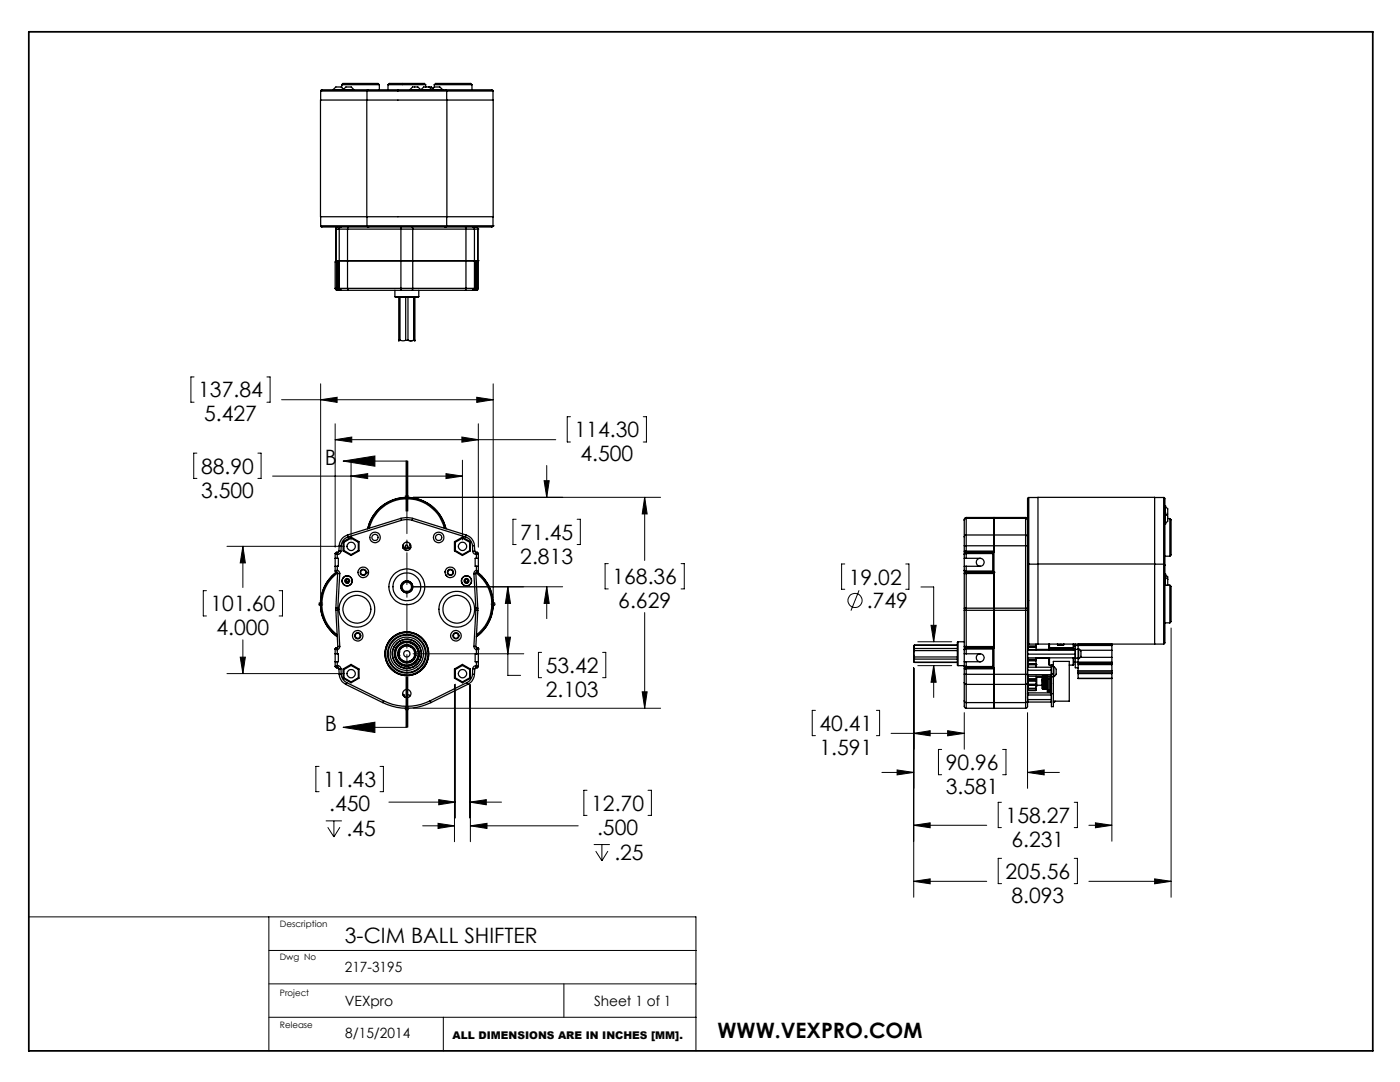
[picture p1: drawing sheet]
<svg xmlns="http://www.w3.org/2000/svg" width="279mm" height="216mm" viewBox="0 0 279 216" stroke-linecap="round" stroke-linejoin="round" font-family="sans-serif">
<g fill="none" stroke="#000" stroke-width=".2">
<path d="M38.7 75.2h-.6v5.1h.6M53.3 75.2h.6v5.1h-.6M56.2 79.8h42.2M64 79.8l3.3-.5v1zM64 76.6v42.7M95.1 79.3l3.3 .5-3.3 .5zM98.4 76.6v42.7M39.3 90.4h-.6v5.1h.6M51.5 90.4h.6v5.1h-.6M54.4 95h37.9M66.9 87.7l3.3-.5v1zM66.9 84.6v24.6"/>
<path d="M66.9 87.7h44M68.5 92h12.7M68.5 92l6.3-1v2zM70.1 95l3.3-.5v1zM70.1 91.8v15.9M80.7 99.2h1M80.8 98.9l.8 .7M81 92v10M81.2 98.7v1M81.2 92v10M81.4 92v10M81.6 98.9l-.8 .7"/>
<path d="M82.4 99.2h49.4M89 94.5l3.3 .5-3.3 .5zM92.2 87.2l3.3 .5-3.3 .5zM92.3 91.8v15.9M95.5 84.6v24.6M108.6 95.9h1l-.5 3.3zM109.1 92.9v6.3M113.8 83.1h-.6v5.1h.6M128.4 83.1h.6v5.1h-.6M128.7 99.2l.5 3.4h-1zM128.7 99.2v12.6M41.2 117.9h-.6v5h.6"/>
<path d="M45.3 109h23.5M48.5 109v8.2M48.5 109l.5 3.3h-1.1zM55.7 117.9h.7v5h-.7M101.4 117.1l.5 3.3h-1zM101.4 117.1v17.7h2.5M103 103.6h-.6v5.1h.6M109.1 117.1l.5 3.3h-1zM109.1 117.1v6.3M112.3 117.1h-29.9M115.2 103.6h.6v5.1h-.6M121.4 112.5h-.6v5h.6"/>
<path d="M135.9 112.5h.7v5h-.7M168.6 112.5h-.6v5.1h.6M171.5 117.8l-1.7 4M180.8 112.5h.6v5.1h-.6M183.8 117.1h2.5v11M45.3 134.4h23.5M47.9 131.1h1.1l-.5 3.3zM48.5 127.7v6.7M63.5 120.5h1M63.6 120.2l.7 .7M64 120v1M64.3 120.2l-.7 .7"/>
<path d="M81 135.1v10M81.2 135.1v10M81.4 135.1v10zM82.4 130.5h22.1M90.7 136.6v31.4M90.9 136.5v26.7M93.7 136.5v26.7M93.9 136.6v31.4M97.9 120.5h1.1M98.1 120.2l.7 .7M98.4 120v1M98.8 120.2l-.7 .7"/>
<path d="M100.9 127.1h1l-.5 3.4zM108.1 130.2h-.6v5h.6M120.3 130.2h.6v5h-.6M128.2 138h1l-.5 3.3zM128.7 122.2v19.1M182.4 133.3v45.7M183.2 128.1h6.7M183.2 132.8h6.7M185.8 124.8h1l-.5 3.3zM186.3 132.8l.5 3.3h-1zM186.3 132.8v6.4M221.9 135.1v32.8"/>
<path d="M233.7 125.3v53.7M63.7 152.9h-.7v5.1h.7M68.5 145.1h12.7M68.5 145.1l6.3-1v2.1zM75.8 152.9h.7v5.1h-.7M80.7 141.3h1M80.8 141l.8 .7M81.2 140.8v1M81.6 141l-.8 .7M82.4 141.3h49.4M87.6 159.6l3.3 .5-3.3 .5zM117.2 157.7h-.7v5h.7"/>
<path d="M129.3 157.7h.7v5h-.7M162.7 141.7h-.6v5.1h.6M174.9 141.7h.6v5.1h-.6M176 154.1h6.4M177.8 146.3h14.6M179 153.6l3.4 .5-3.4 .5zM182.4 146.3l3.2-.5v1zM187.9 149.5h-.6v5.1h.6M189.1 145.8l3.3 .5-3.3 .5zM192.4 142.2v7.3M200.1 149.5h.7v5.1h-.7M205.1 142.2v15.1"/>
<path d="M205.1 154.1h6.3M205.1 154.1l3.3-.5v1zM65 163.8h3.2M65.4 165.1l1.2 1.9M66.6 163.8v3.2M67.8 165.1l-1.2 1.9M77.6 160.1h13.3M84.3 164.8h6.4M87.4 164.3l3.3 .5-3.3 .5zM93.7 160.1h6.4M93.7 160.1l3.3-.5v1zM93.9 164.8l3.3-.5v1z"/>
<path d="M93.9 164.8h21.5M118.5 168.5h3.2M118.9 169.8l1.2 2M120.1 168.5v3.3M121.3 169.8l-1.2 2M182.4 164.7l3.2-.5v1zM182.4 175.9l3.2-.5v1zM182.4 164.7h14.5M182.4 175.9h14.5M199.8 160.1h-.6v5h.6M199.9 171.3h-.7v5h.7M214.4 160.1h.6v5h-.6"/>
<path d="M214.4 171.3h.6v5h-.6M217.3 164.7h4.6M217.3 175.9h16.4M218.6 164.2l3.3 .5-3.3 .5zM230.4 175.4l3.3 .5-3.3 .5zM5.8 183h133.1v26.7M53.7 196.3h85.2M53.7 189.7h85.2M53.7 183v26.7M112.5 196.3v6.7M53.7 203h85.2M88.5 203v6.7"/>
<circle cx="170.6" cy="119.8" r="1.41"/>
</g>
<path d="M81.2 92v53.1" fill="none" stroke="#000" stroke-width=".2" stroke-dasharray="6.3 1.3 1.3 1.3" stroke-dashoffset="2"/>
<path d="M5.8 6.3h268.2v203.4h-268.2z" fill="none" stroke="#000" stroke-width=".35"/>
<g fill="#000">
<path d="M68.5 92l6.3-1v2zM68.5 145.1l6.3-1v2.1z"/>
<path d="M128.7 99.2l.5 3.4h-1zM128.2 138h1l-.5 3.3zM64 79.8l3.3-.5v1zM95.1 79.3l3.3 .5-3.3 .5zM108.6 95.9h1l-.5 3.3zM109.1 117.1l.5 3.3h-1z"/>
<path d="M87.4 164.3l3.3 .5-3.3 .5zM93.9 164.8l3.3-.5v1zM87.6 159.6l3.3 .5-3.3 .5zM93.7 160.1l3.3-.5v1zM92.2 87.2l3.3 .5-3.3 .5zM66.9 87.7l3.3-.5v1zM48.5 109l.5 3.3h-1.1zM47.9 131.1h1.1l-.5 3.3zM70.1 95l3.3-.5v1zM89 94.5l3.3 .5-3.3 .5zM101.4 117.1l.5 3.3h-1zM100.9 127.1h1l-.5 3.4zM185.8 124.8h1l-.5 3.3zM186.3 132.8l.5 3.3h-1zM189.1 145.8l3.3 .5-3.3 .5zM182.4 146.3l3.2-.5v1zM205.1 154.1l3.3-.5v1zM179 153.6l3.4 .5-3.4 .5zM218.6 164.2l3.3 .5-3.3 .5zM182.4 164.7l3.2-.5v1zM230.4 175.4l3.3 .5-3.3 .5zM182.4 175.9l3.2-.5v1z"/>
</g>
<g fill="none" stroke="#000" stroke-width=".25">
<path d="M64 18.2h.1M64 18.2h9.2M64 18.2v1.8M66.5 17.9h2M66.5 17.9h.1M68.2 16.9l.2-.2h7.1l.2 .2M68.2 16.9h.1M68.2 16.9h7.5M68.2 16.9v.6M68.5 17.9l.5-.5h1.1l.5 .5M68.5 17.9h.1M68.5 17.9h2.1"/>
<path d="M68.5 17.8l-.4-.4h-1.1l-.5 .5M70.6 17.9h.1M73.2 20h25.2v23.3h-25.2M73.2 20h-9.2v23.3h9.2M73.2 20v23.3M73.2 18.2h15.9M73.2 18.2v1.8M73.5 17.9l-.3 .3M73.5 17.9h-9.4l-.1 .3M73.5 17.9h15.4M75.7 16.9v1M77.4 16.9h7.5"/>
<path d="M77.4 16.9l.3-.2h7l.2 .2M77.4 16.9v1M81.8 17.9h2.2M81.8 17.9l.5-.5h1.1l.6 .5M81.8 17.9h.1M84 17.9h.1M84 17.9h2.2M84.9 16.9v.5M85 17.4h.6M85 17.4h-.4l-.6 .5M85.6 17.4h.5l.3 .2M85.6 17.4l.6 .5"/>
<path d="M86.2 17.9l.5-.5h1.1l.5 .5M86.2 17.9h2.1M86.2 17.9h.1M86.7 16.9l.2-.2h7l.3 .2M86.7 16.9h7.5M86.7 16.9v.5M88.3 17.9h.1M88.9 17.9l.2 .3M88.9 17.9h9.3l.2 .3M89.1 18.2h9.3M89.1 18.2v26.8M94.2 16.9v1"/>
<path d="M98.4 18.2v1.8M64 45l.1 .3h4M64 45h9.2M64 43.3v1.7M66.9 57.5h.3M66.9 57.5v-5.2l.2-.3h.1v5.5M66.9 57.5l.2 .4h.2M67 52h.1M67 45.7h.1M67 45.7v6.4M67 45.7h.7M67 52h.4"/>
<path d="M67.2 57.5l.1 .4M67.2 57.5h.2M67.3 57.9h.1M67.4 57.5h.2M67.4 52h.2M67.4 57.5v.4M67.4 57.9h.7M67.4 52v5.5M67.4 45.3l-.4 .2v.2M67.6 52h27.2M67.6 57.5l.2 .4h.3M67.6 57.5h.1"/>
<path d="M67.6 52v5.5M67.7 45.7h1.7M67.7 57.5h1.7M67.7 57.5l.1 .3 .3 .1M67.7 45.7v11.8M68.1 57.9h.1M68.1 45.3l-.3 .2-.1 .2M68.1 45.3h1.4M68.1 57.9h1.4M69.4 57.5l.1 .4M69.4 45.7h10.6M69.4 45.7v11.8"/>
<path d="M69.4 57.5h10.6M69.5 45.3h23.4M69.5 45.3l-.1 .4M69.5 57.9h10.6M73.2 45l.3 .3M73.2 45h15.9M73.2 43.3v1.7M78.8 59.2h4.8M78.8 59.2l.2 .1h4.4l.2-.1M78.8 57.9v1.3M79.6 59.3v8.6M79.8 59.3v8.6"/>
<path d="M80 45.7h2.4M80 57.5h2.4M80 57.5l.1 .4M80 45.7v11.8M80.1 45.3l-.1 .4M80.1 57.9h2.1M81 59.3v8.6M81.4 59.3v8.6M82.2 45.3l.2 .4M82.2 57.9h10.7M82.4 57.5l-.2 .4M82.4 45.7v11.8"/>
<path d="M82.4 45.7h10.6M82.4 57.5h10.6M82.6 59.3v8.6M82.8 59.3v8.6M83.6 57.9v1.3M89.1 45l-.2 .3M89.1 45h9.3M92.9 45.3l.1 .4M92.9 45.3h1.4M92.9 57.9h1.4M93 45.7h1.7M93 57.5l-.1 .4"/>
<path d="M93 57.5h1.7M93 45.7v11.8M94.3 45.3l.3 .2 .1 .2M94.3 57.9h.1M94.3 57.9h.7M94.7 57.5l-.1 .3-.3 .1M94.7 45.7h.7M94.7 45.7v11.8M94.7 57.5h.1M94.8 57.5l-.2 .4h-.3M94.8 57.5h.2M94.8 52h.2"/>
<path d="M94.8 52v5.5M95 45.3l.3 .2 .1 .2M95 57.5v.4M95 52h.4M95 57.5h.2M95 57.9h.1M95 52v5.5M95.2 57.5h.3M95.2 57.5v-5.5l.3 .1v5.4M95.2 57.5l-.1 .4M95.4 52h.1M95.4 45.7h.1"/>
<path d="M95.4 45.7v6.4M95.5 57.5l-.1 .2-.3 .2M98.4 45l-.2 .3h-3.9M98.4 45h.1M98.4 43.3v1.7M79.6 67.9h.2M79.6 67.9v.2M79.8 67.9l.6 .1 .6-.1M81 67.9h.4M81.4 67.9l.6 .1 .6-.1M82.6 67.9h.2M82.8 67.9v.2"/>
<path d="M205.3 99.3l-.2 .2v7.6M205.3 99.3v13.3M205.3 99.3h1.9M230.4 99.3h1.8M232.2 99.3l.3 .2v13.3M232.2 99.3v13.3M66.9 113.9l.2 .3M66.9 113h.4M66.9 110.5l.4 .1M66.9 111.4h.4M66.9 111.4v1.6M66.9 110.5v.9"/>
<path d="M66.9 113v.9M67.1 114.2a8 8 0 0 0 .2 12.8M67.1 114.2l.3 .2M67.2 110.2l.1 .4M67.2 110.2l-.3 .3M67.2 110.2h.2M67.3 113.8l-.2 .4M67.3 113.8l-.4 .1M67.3 113.8l.4 .3 .1 .4M67.3 110.6v.8M67.3 113v.8M67.3 111.4h.2v1.6h-.2"/>
<path d="M67.3 110.6h.1M67.4 114.4l.4 .1M67.4 110.2v.4M67.4 114.3a7.7 7.7 0 0 0-.1 12.4M67.4 114.4l-.4 7M67.6 110l-.2 .2M67.6 110h.5M67.7 108.9h.4M67.7 108.9l-.1 1.1M67.8 114.5l-.4 6.9M68.1 110a.67 .67 0 0 1-.7 .6M68.1 108.9v1.1"/>
<path d="M68.5 108.1l1.6-.9 1.5 .9v1.8l-1.5 .9-1.6-.9zM68.7 108.2l1.4-.8 1.4 .8v1.7l-1.4 .8-1.4-.8zM69.2 115.6l.3 .1 .1 .3-.2 .2h-.4v-.4zM69.4 106.8l.1 .3M69.4 106.8a2.37 2.37 0 0 0-1.7 2.1M69.5 107.1a1.99 1.99 0 0 0-1.4 1.8M73.4 105.5a8 8 0 0 1 7.8-6.3 8 8 0 0 1 7.8 6.3M73.4 105.5a8 8 0 0 1 7.8-6.2 8 8 0 0 1 7.8 6.2M73.5 114l-.1 .3 .1 .1M73.7 105.4a7.7 7.7 0 0 1 7.5-5.9 7.7 7.7 0 0 1 7.5 5.9M80 103.4l.1 .4M80 103.4a4 4 0 0 1 2.4 0"/>
<path d="M80 103.4l-10.6 3.4M80.1 103.8l.8-.1 1.3 .1M80.1 103.8l-10.6 3.3M80.9 109.3l.4 .1M81 108.2h.4M81.4 109.1l-.2 .4-.1 .1-.2-.1-.1-.3M81.8 109.4v.1M81.9 108.6l-.2 .2 .1 .6h-.1a.44 .44 0 0 1-.4-.6h-.3l-.4 .6h-.1v-.8M82 109.2l-.2 .1M82.2 103.8l10.7 3.3M82.4 103.4l-.2 .4M82.4 103.4l10.6 3.4"/>
<path d="M88.8 114l.1 .1M89 114.8l.2 .2M90.7 108.1l1.6-.9 1.6 .9v1.8l-1.6 .9-1.6-.9zM90.9 108.2l1.4-.8 1.4 .8v1.7l-1.4 .8-1.4-.8zM92.9 107.1a1.99 1.99 0 0 1 1.4 1.8M93 106.8l-.1 .3M93 106.8a2.35 2.35 0 0 1 1.7 2.1M93 115.6l.3 .1 .1 .3-.2 .2h-.3l-.1-.4zM94.3 108.9h.4M94.3 108.9v1.1M94.3 110a.67 .67 0 0 0 .7 .6M94.6 114.5l.4 6.9"/>
<path d="M94.7 108.9l.1 1.1M94.8 110h-.5M94.8 110l.2 .2M95 114.4l-.4 .1M95 114.4l.4 7M95 110.2v.4M95 114.3a7.8 7.8 0 0 1 .1 12.4M95 110.6h.1M95 110.2h.2M95.1 113.8l-.4 .3-.1 .4M95.1 113.8l.1 .4M95.1 113.8l.4 .1"/>
<path d="M95.1 113h.4M95.1 111.4h.4M95.1 110.6v.8M95.1 113v.8M95.1 111.4h-.3v1.6h.3M95.2 114.2l-.2 .2M95.2 110.2l-.1 .4M95.2 110.2l.3 .3M95.3 114.2a8 8 0 0 1-.2 12.8M95.5 113.9l-.3 .3M95.5 110.5l-.4 .1M95.5 111.4v1.6"/>
<path d="M95.5 110.5v.9M95.5 113v.9M192.4 113.8l.4 .1M192.4 113h.4M192.4 111.4h.4M192.4 113.8l.4 .4M192.4 113.8v.7M192.4 110v.6M192.4 108.9h.4M192.4 107.1v1.8M192.4 103.8v3.3M192.4 108.9v1.1"/>
<path d="M192.4 110.6v3.2M192.4 114.5v6.9M192.8 103.3l-.3 .1-.1 .4M192.8 113.9v.3M192.8 110.2v.3M192.8 110.2l-.4 .4M192.8 110.5l-.4 .1M192.8 114.4l-.4 .1M192.8 114.2v.2M192.8 110v.2M192.8 110h-.4M192.8 106.8v2.1"/>
<path d="M192.8 106.8l-.3 .1-.1 .2M192.8 103.4l-.4 .4M192.8 103.3v.1M192.8 113h2.8M192.8 111.4h2.8M192.8 110.2h5.6M192.8 103.3h11.9M192.8 108.9h11.9M192.8 106.8h11.9M192.8 103.4h11.9M192.8 103.4v3.4M192.8 108.9v1.1"/>
<path d="M192.8 110.5v.9M192.8 113v.9M192.8 114.4v7M192.8 113.9h5.3M192.8 114.2h5.6M192.8 110.5h5.3M192.8 114.4h5.6M192.8 110h5.6M195.6 111.4a.79 .79 0 0 1 .8 .8 .79 .79 0 0 1-.8 .8M195.6 111.4a.79 .79 0 0 0-.8 .8 .79 .79 0 0 0 .8 .8M198.1 113.9l.3 .3M198.1 110.5v3.4"/>
<path d="M198.4 114.4v14.6M198.4 103.3v6.7M198.4 114.2h.1M198.4 110.2l-.3 .3M198.4 114.2v.2M198.4 110v.2M198.4 110.2v4M204.7 103.3l.3 .1 .1 .3M204.7 108.9h.4M204.7 106.8v2.1M204.7 106.8l.3 .1 .1 .2M204.7 103.4l.4 .4"/>
<path d="M204.7 103.3v.1M204.7 103.4v3.4M204.7 108.9v12.5M205.1 108.9v25.6M205.1 107.1v1.8M205.3 112.6l-.2 .2M205.3 112.6v15.9M205.3 112.6h26.9M232.2 112.6l.3 .2M232.2 112.6v15.9M232.5 104.5h.1M232.5 102.4h.1"/>
<path d="M232.5 101h.1M232.5 112.8v15.5l-.3 .2M232.5 115.1h.1M232.5 114.6h.1M232.5 102.4l.5 .5v1.1l-.5 .5M232.5 102.4v2.1M232.5 101l.5 .5v1.1l-.1 .2M232.5 101v1.4M232.5 115.1v1.7h1M232.5 114.6l.5 .5v.5M232.5 114.6v.5M232.5 111h1"/>
<path d="M232.5 115.1l.5 .5M233 115.6v1.2M233 103.5h.5M233.5 103.5l.2 .2v7l-.2 .3M233.5 103.5v7.5M233.5 116.8l.2 .2v7l-.2 .3M233.5 116.8v7.5M66.9 129.5h.1M66.9 130.5h.4M66.9 132h.4M66.9 133l.3 .2M66.9 130.5v1.5"/>
<path d="M66.9 129.5v1M66.9 132v1M66.9 129.5l.4 .1M67 121.4h.4M67 121.8h.4M67 121.4v.4M67 121.8l.4 7.2M67.2 129.3l.1 .3M67.2 129.3h.1M67.2 129.3l-.3 .2M67.2 133.2h.2M67.3 132.8l-.1 .4"/>
<path d="M67.3 132.8l-.4 .2M67.3 130.5h.2v1.5h-.2M67.3 132.8h.1M67.3 129.6v.9M67.3 132v.8M67.4 132.8a.66 .66 0 0 1 .7 .7M67.4 133.2l.2 .3M67.4 132.8v.4M67.4 129l-.2 .3M67.4 121.4v.4M67.4 121.8l.4 7.2M67.6 133.5h.5"/>
<path d="M67.6 133.5l.1 1M67.7 134.5a2.48 2.48 0 0 0 1.3 2.1M67.8 129h-.4M67.8 129l-.1 .4-.4 .2M68.1 133.5v1M68.1 134.5a2.02 2.02 0 0 0 1.1 1.7M68.1 134.5h-.4M68.5 133.5l1.6-.9 1.5 .9v1.8l-1.5 .9-1.6-.9zM68.7 133.6l1.4-.8 1.4 .8v1.7l-1.4 .8-1.4-.8zM69 136.6l7.4 3.6M69.2 136.2l-.2 .4M69.2 136.2l7.4 3.6"/>
<path d="M76.6 139.8a10.4 10.4 0 0 0 9.2 0M76.6 139.8l-.2 .4M78.3 130.9h.1M78.3 130h.1M78.6 131.7v.1M78.6 129.2h.1M78.8 130.7a2.42 2.42 0 0 1 3.4-2.4 2.42 2.42 0 0 1 .4 4.1M79.1 132.5h.1M79.2 128.4h.1M79.6 130.7h.1M79.6 130.1h.1M79.6 129.8l.2-.4 1.2-.7h.4l.9 .5 .5 .6"/>
<path d="M79.6 131.1l.2 .4 1.3 .7 1.5-.7M79.6 129.8v1.3M79.6 129.8l-.1 .6 .1 .7M79.6 130.8h.1M79.8 133h.1M79.9 127.8v.1M80.3 132.7h.1M80.4 138.6h.3l.1 .5M80.4 132.7h.1M80.5 138.7l.3 .4M80.8 133.3v.1M80.8 127.6h.1"/>
<path d="M80.9 128.8l-1 .6M81.2 139.1l.1 .1M81.6 133.3v.1M81.6 127.6h.1M81.8 139l-.1-.4h-.3l-.2 .6M82.5 133h.1M82.5 127.9h.1M82.6 131.5l-.5 .4-.6 .3M82.8 130.7h.1M82.8 130.1h.1M82.8 129.8v1.3M82.8 131.1l-.2 .4"/>
<path d="M82.8 129.8l.1 .6-.1 .7M82.8 130.8h.1M83.2 132.5h.1M83.3 128.4h-.1M83.7 131.8h.1M83.8 129.2h.1M84 130.9l.1 .1M84.1 130h-.1M85.8 139.8l.2 .4M90.7 133.5l1.6-.9 1.6 .9v1.8l-1.6 .9-1.6-.9zM90.9 133.6l1.4-.8 1.4 .8v1.7l-1.4 .8-1.4-.8zM93.2 136.2l.1 .4"/>
<path d="M93.2 136.2l-7.4 3.6M93.3 136.6l-7.3 3.6M94.3 134.5a2.16 2.16 0 0 1-1.1 1.7M94.3 134.5h.4M94.3 133.5h.5M94.3 133.5v1M94.6 129l.1 .4 .4 .2M94.6 129h.4M94.7 134.5a2.42 2.42 0 0 1-1.4 2.1M94.8 133.5l-.1 1M95 129l.2 .3M95 121.4v.4"/>
<path d="M95 121.4h.4M95 121.8h.4M95 121.8l-.4 7.2M95 132.8a.66 .66 0 0 0-.7 .7M95 132.8v.4M95 133.2l-.2 .3M95 132.8h.1M95 133.2h.2M95.1 130.5h.4M95.1 132h.4M95.1 132.8l.4 .2M95.1 132.8l.1 .4"/>
<path d="M95.1 129.6v.9M95.1 132v.8M95.1 130.5h-.3v1.5h.3M95.2 129.3l-.1 .3M95.2 129.3l.3 .2M95.2 129.3h.1M95.4 121.4v.4M95.4 121.8l-.4 7.2M95.5 129.5l-.4 .1M95.5 129.5h.1M95.5 133l-.3 .2M95.5 130.5v1.5"/>
<path d="M95.5 129.5v1M95.5 132v1M182.5 129.8l-.1 .7 .1 .6M182.5 129.4v.4M182.5 131.1v.4M182.5 128.8l-.1 .3 .1 .3M182.5 131.5l-.1 .3 .1 .4M182.5 132.2h.1M182.5 128.7l-.1 .2v3.1l.1 .2M182.5 132.2h8.6M182.5 128.7h8.6M182.5 129.8h8.6"/>
<path d="M182.5 131.1h8.6M182.5 129.4h8.6M182.5 131.5h8.6M182.5 128.7v.1M182.5 128.8h8.6M191.2 128.1v4.7M191.2 128.1l-.1 .1v4.5l.1 .1M191.2 132.8h1.2M191.2 128.1h1.2M192.4 139.8v1.2l.4 .3M192.4 130.5h.4M192.4 132.8l.4 .2"/>
<path d="M192.4 132.8l.1 .3 .3 .1M192.4 132h.4M192.4 121.4v.4M192.4 121.4h.4M192.4 121.8h.4M192.4 129h.4M192.4 129v.6M192.4 133.5h.4M192.4 132.8v.7M192.4 134.5h.4M192.4 136.2l.1 .3 .3 .1M192.4 134.5v1.7"/>
<path d="M192.4 139.8l.1 .3 .3 .1M192.4 121.8v7.2M192.4 129.6v3.2M192.4 133.5v1M192.4 136.2v3.6M192.8 129.3v.2M192.8 129.3h.1M192.8 129.5h.1M192.8 129.5l-.4 .1M192.8 129.3l-.4 .3M192.8 133v.2M192.8 121.4v.4"/>
<path d="M192.8 129v.3M192.8 133.2v.3M192.8 134.5v2.1M192.8 133h5.3M192.8 130.5h2.8M192.8 132h2.8M192.8 133.2h5.6M192.8 129.3h5.6M192.8 121.4h11.9M192.8 121.8h11.9M192.8 134.5h11.9M192.8 136.6h11.9"/>
<path d="M192.8 129.5h5.3M192.8 121.8v7.2M192.8 129.5v1M192.8 132v1M192.8 133.5v1M192.8 136.6v3.6M192.8 129h5.6M192.8 133.5h5.6M192.9 129.2v.1M195.6 130.5a.79 .79 0 0 1 .8 .8 .79 .79 0 0 1-.8 .7M195.6 130.5a.79 .79 0 0 0-.8 .8 .79 .79 0 0 0 .8 .7M198.1 133l.3 .2"/>
<path d="M198.1 129.5v3.5M198.4 133.5v7.8M198.4 129.3l-.3 .2M198.4 129v.3M198.4 133.2v.3M198.4 129.3v3.9M204.7 121.4v.4M204.7 121.4h.4M204.7 121.8h.4M204.7 134.5v2.1M204.7 121.8v12.7M204.7 136.6v3.6"/>
<path d="M205.1 128.2l.2 .3M205.1 139.9v.2M205.1 138.4h.1M205.1 134.5v.4v-.3M205.1 139.8v1.2l-.4 .3M205.1 134.5h-.4M205.1 136.2l-.1 .3-.3 .1M205.1 134.5v1.7M205.1 139.8l-.1 .3-.3 .1M205.1 129.3h.1M205.1 131.7h.1M205.1 135h.1"/>
<path d="M205.1 136.9h.1M205.1 136.2v3.6M205.1 138.3h.1M205.1 133.1v.2M205.1 139.6v.5M205.1 138.7v.9M205.1 133.1v.6M205.1 133.7v.9M205.1 129.7v.8M205.1 130.5v.8h9.5M205.1 139.6h4.7M205.1 138.7h4.7"/>
<path d="M205.1 134.6h4.7M205.1 133.7h4.7M205.1 133.1h4.7M205.1 130.5h9.5M205.1 129.7h9.5M205.2 129.2v.4M205.2 131.3v.3M205.2 128.4v.5M205.2 131.9v.5M205.2 131.6v.2h1.6v-.2M205.2 129.2v-.2h1.6v.2M205.2 132.4v.2"/>
<path d="M205.2 132.6h.1M205.2 132.6v.5M205.2 135.9v.6M205.2 134.9v.5M205.2 135.7v-.1h1.6v.1M205.2 136.5v.2h1.6v-.2M205.2 136.8v.5M205.2 137.3v.1h1.6v-.1M205.2 129.2h1.6M205.2 137.3h1.6M205.2 128.9h1.6M205.2 132.6h1.6"/>
<path d="M205.2 135.9h1.6M205.2 135.5h1.6M205.2 136.7h1.6M205.2 131.6h1.6M205.2 132.4h1.6M205.2 135.7h1.6M205.2 136.5h1.6M205.2 135.7v.2M205.2 137.5v.3h1.6v-.3M205.2 137.8h1.6M205.3 128.5h26.9M206.8 129.2v.4"/>
<path d="M206.8 131.3v.3M206.8 128.5v.4M206.8 131.9v.5M206.8 132.4v.2M206.8 132.6h.1M206.8 132.6v.5M206.8 135h.1v1.9h-.1M206.8 135.9v.6M206.8 135.7v.2M206.8 134.9v.5M206.8 136.7v.6M206.8 131.3h2.5"/>
<path d="M206.8 129.6h2.5M206.9 135.1h1.1M206.9 136.7h1.1M207.2 128.5v-29.3h23.2v29.3M208 135.6l.1 1.9 .1-.1M208 135.6l.1 1.9M208 134.9v.7M208.1 134.9l.1 2.5M208.2 137.4h.1M208.2 137.4l-.2-2.5 .1 2.6M208.2 137.4l.1 .1M208.3 137.5h.1"/>
<path d="M208.3 137.5l-.1-2.6 .1 2.6M208.4 137.4l-.1 .1M208.4 137.4h.1M208.4 137.4l-.1-2.5 .1 2.5M208.4 137.4l.1 .1M208.5 137.5l-.1-2.6 .1 2.6M208.5 137.5h.1M208.6 137.4l-.1 .1M208.6 137.4h.1M208.6 137.4l.1 .1M208.6 134.9l.1 2.6M208.6 137.3l-.1-2.4 .1 2.5"/>
<path d="M208.7 137.4v.1M208.7 137.4h.1M208.7 137.4l-.1-2.5 .1 2.6M208.7 134.9l.1 2.4M208.8 137.4l.1 .1M208.8 134.9l.1 2.6zM208.9 137.5h.1M209 137.4l-.1 .1M209 137.4l-.1-2.5 .1 2.5M209 137.4h.1M209 134.9v1.6M209 134.9v.4"/>
<path d="M209 135.6h.7M209 137.5l.1 .2h.5l.1-.2M209 134.9v3.1l.2 .1M209.2 134.9v3.2M209.2 138.1h.3M209.3 131.3h.1M209.3 129.6h.1M209.3 131.3v1.3l.1 .1M209.3 128.5v1.1M209.4 129.3l-.1 .1M209.4 131.3v1.4M209.4 128.5v.8"/>
<path d="M209.4 132.7h.4M209.4 129.3h4.8M209.4 129.3v.3M209.5 134.9v3.2M209.7 137.9l-.2 .2M209.7 134.9v3.5h.1M209.7 138.3h-4.6v.4M209.8 133.1v.2M209.8 139.6v.5h-4.7M209.8 138.7v.9M209.8 133.1v.6M209.8 134.6v.3h-4.7"/>
<path d="M209.8 133.7v.9M209.8 137.4h-.1M209.8 138.4h.1M209.8 139.9v.2M209.8 134.8v.1M209.8 132.7h.4v8.3h-.4zM209.8 138.4v.3M209.8 133h.5M209.8 134.5h.4M209.8 135h.4M210.2 132.7v-.7h3.2v7.9h-3.2M210.2 135h.1"/>
<path d="M210.3 133l.5 .5M210.3 133v2M210.3 139.9v.3M210.6 139.9l-.3 .3M210.8 133.6v.3a.97 .97 0 0 1-.5 1.1M211 128.5l.1 .2h1.2v-.2M211.1 128.6v.2M211.1 128.5v.1M211.2 128.7l.4-.1 .6 .1M211.4 128.7h.5M212.3 128.6l-.1 .2M213.4 132.7h.8"/>
<path d="M214.2 129.3l.1 .1M214.2 131.3v1.4M214.2 128.5v1.1M214.3 131.3v1.3l-.1 .1M214.3 128.5v.9M214.3 132h.3M214.3 128.9h.3M214.3 129.4v.2M214.5 129.6h.1M214.5 131.3h.1M214.6 129.7v.8M214.6 129.6v.1"/>
<path d="M214.6 130.5v.8M214.6 129.6l-9.5 .1M214.6 128.5v4.7h.6M214.6 131.3h.6M214.6 129.6h.6M214.6 128.8h7.3M214.6 132.1h7.3M215.2 133.8v.3M215.2 135.4h6.7M215.2 132.6h6.7M215.2 129.5h.1M215.2 131.4h.1"/>
<path d="M215.2 128.5v5.3M215.2 134.1v1.3M215.2 132.4h6.7M215.2 128.6h6.7M215.2 133.8h6.7M215.2 134.1h6.7M215.2 134.4h6.7M215.3 129.5l.4 .5M215.3 129.5v1.9M215.6 129.8h6.3M215.6 131.2h6.3M215.7 130v.3a.97 .97 0 0 1-.4 1.1"/>
<path d="M221.9 129.8v1.4M221.9 132.1v.3M221.9 128.6v.2M221.9 133.8v.3M221.9 128.5v.1M221.9 128.8v1M221.9 131.2v.9M221.9 132.4v1.4M221.9 134.1v1.3M232.5 124.3h1M76.4 140.2a10.8 10.8 0 0 0 9.6 0M192.8 140.2v1.1"/>
<path d="M192.8 141.3h11.9M192.8 140.2h11.9M204.7 140.2v1.1M210.2 140.2h.1"/>
<circle cx="69.3" cy="115.9" r=".5"/>
<circle cx="69.3" cy="115.9" r="1.02"/>
<circle cx="69.3" cy="115.9" r=".3"/>
<circle cx="69.3" cy="115.9" r=".99"/>
<circle cx="70.1" cy="109" r=".82"/>
<circle cx="72.5" cy="114.2" r=".5"/>
<circle cx="72.5" cy="114.2" r="1.06"/>
<circle cx="72.5" cy="114.2" r=".63"/>
<circle cx="74.8" cy="107.2" r=".62"/>
<circle cx="74.8" cy="107.2" r="1.04"/>
<circle cx="81.2" cy="117.1" r="3.6"/>
<circle cx="81.2" cy="109" r=".82"/>
<circle cx="81.2" cy="117.1" r="1.2"/>
<circle cx="81.2" cy="117.1" r="1.18"/>
<circle cx="81.2" cy="117.1" r="2.78"/>
<circle cx="81.2" cy="117.1" r=".93"/>
<circle cx="87.5" cy="107.2" r=".62"/>
<circle cx="87.5" cy="107.2" r="1.04"/>
<circle cx="89.9" cy="114.2" r=".62"/>
<circle cx="89.9" cy="114.2" r=".5"/>
<circle cx="89.9" cy="114.2" r="1.06"/>
<circle cx="92.3" cy="109" r=".82"/>
<circle cx="93.1" cy="115.9" r=".5"/>
<circle cx="93.1" cy="115.9" r="1.02"/>
<circle cx="93.1" cy="115.9" r=".3"/>
<circle cx="93.1" cy="115.9" r=".99"/>
<circle cx="70.1" cy="134.4" r=".82"/>
<circle cx="71.2" cy="121.6" r="3.6"/>
<circle cx="71.2" cy="121.6" r="2.78"/>
<circle cx="71.4" cy="126.9" r=".62"/>
<circle cx="71.4" cy="126.9" r="1.05"/>
<circle cx="71.4" cy="126.8" r=".51"/>
<circle cx="81.2" cy="130.4" r="2.25"/>
<circle cx="81.2" cy="130.4" r="4.2"/>
<circle cx="81.2" cy="130.4" r="2.89"/>
<circle cx="81.2" cy="130.5" r="3.9"/>
<circle cx="81.2" cy="138.4" r=".82"/>
<circle cx="81.2" cy="130.4" r="1.58"/>
<circle cx="81.2" cy="130.4" r="3.3"/>
<circle cx="81.2" cy="130.5" r="2.91"/>
<circle cx="81.2" cy="130.5" r="4.4"/>
<circle cx="81.2" cy="130.5" r=".63"/>
<circle cx="81.2" cy="130.5" r="1.84"/>
<circle cx="81.2" cy="130.5" r="3.7"/>
<circle cx="81.2" cy="130.5" r="2.38"/>
<circle cx="81.2" cy="130.4" r="2.39"/>
<circle cx="81.2" cy="130.5" r="2.51"/>
<circle cx="91" cy="126.9" r="1.05"/>
<circle cx="91" cy="126.9" r=".5"/>
<circle cx="91" cy="126.9" r=".62"/>
<circle cx="91.2" cy="121.6" r="2.77"/>
<circle cx="91.2" cy="121.6" r="3.6"/>
<circle cx="92.3" cy="134.4" r=".82"/>
</g>
<g font-size="4.2">
<text x="39.6" y="79.3">137.84</text>
<text x="40.7" y="84.1">5.427</text>
<text x="114.7" y="87.3">114.30</text>
<text x="40.1" y="94.5">88.90</text>
<text x="64.8" y="92.7">B</text>
<text x="115.8" y="92">4.500</text>
<text x="40.1" y="99.3">3.500</text>
<text x="103.8" y="107.7">71.45</text>
<text x="103.8" y="112.5">2.813</text>
<text x="122.2" y="116.6">168.36</text>
<text x="169.4" y="116.6">19.02</text>
<text x="42" y="122">101.60</text>
<text x="123.4" y="121.3">6.629</text>
<text x="173" y="121.4">.749</text>
<text x="43.2" y="126.7">4.000</text>
<text x="108.9" y="134.3">53.42</text>
<text x="108.9" y="139">2.103</text>
<text x="64.8" y="145.9">B</text>
<text x="163.6" y="145.8">40.41</text>
<text x="163.6" y="150.6">1.591</text>
<text x="188.8" y="153.7">90.96</text>
<text x="64.5" y="157">11.43</text>
<text x="65.7" y="161.8">.450</text>
<text x="118" y="161.8">12.70</text>
<text x="188.8" y="158.4">3.581</text>
<text x="69.1" y="166.8">.45</text>
<text x="119.2" y="166.5">.500</text>
<text x="200.7" y="164.2">158.27</text>
<text x="122.6" y="171.6">.25</text>
<text x="201.9" y="169">6.231</text>
<text x="200.7" y="175.4">205.56</text>
<text x="201.9" y="180.1">8.093</text>
<text x="68.8" y="188.2">3-CIM BALL SHIFTER</text>
<text x="143.2" y="207.1">WWW.VEXPRO.COM</text>
</g>
<g font-size="2.8">
<text x="68.8" y="193.9">217-3195</text>
<text x="68.8" y="200.7">VEXpro</text>
<text x="118.5" y="200.7">Sheet 1 of 1</text>
<text x="68.9" y="207.1">8/15/2014</text>
</g>
<text font-size="2.1" x="90.3" y="207.2">ALL DIMENSIONS ARE IN INCHES [MM].</text>
<g font-size="1.8">
<text x="55.8" y="185">Description</text>
<text x="55.8" y="191.6">Dwg No</text>
<text x="55.9" y="198.7">Project</text>
<text x="55.9" y="205.2">Release</text>
</g>
</svg>
